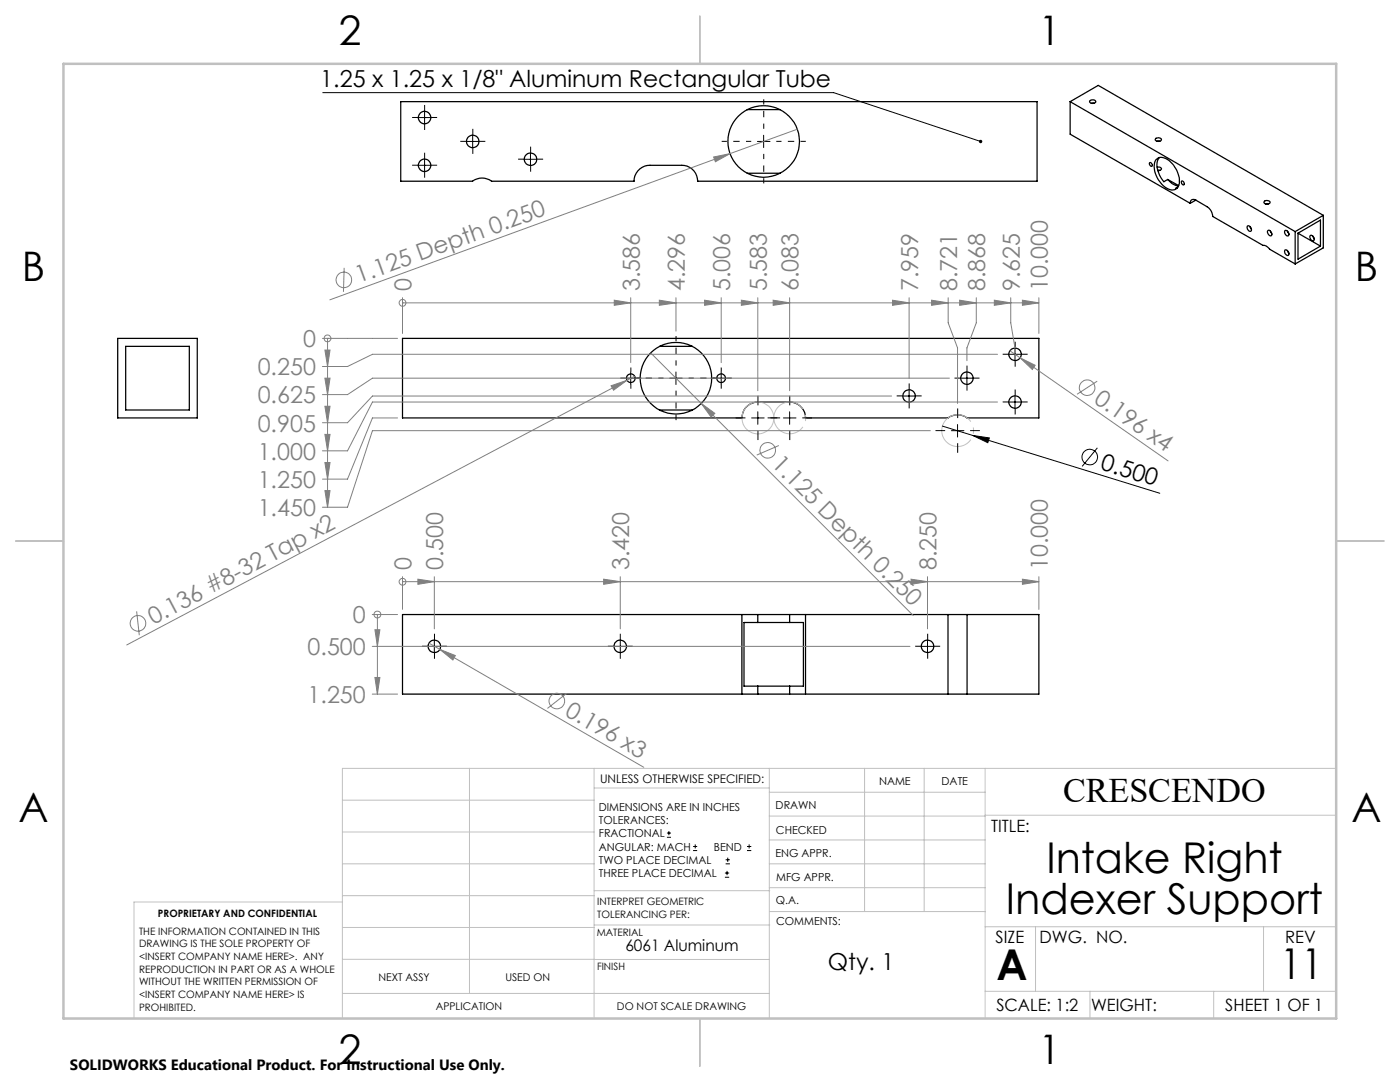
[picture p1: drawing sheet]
<svg xmlns="http://www.w3.org/2000/svg" width="279mm" height="216mm" viewBox="0 0 279 216" stroke-linecap="round" stroke-linejoin="round" font-family="sans-serif">
<g fill="none" stroke="#000" stroke-width=".25">
<path d="M80 20.3h127v15.9h-67.8a3.2 3.2 0 0 0-3.1-3.2h-6.4a3.2 3.2 0 0 0-3.2 3.2h-28.4a3.2 3.2 0 0 0-3.8 0h-14.3zM149.1 21.9h6.6M149.1 34.6h6.6M213.6 20.3l44.9 25.9M213.6 20.3l5.6-3.3 44.9 26M213.6 20.3v6.5l23.9 13.8M217.5 20.2a.66 .66 0 0 1 .6-.3 .66 .66 0 0 1 .6 .5 .71 .71 0 0 1-1.2-.2zM217.8 20.6h.5M229.4 32.5a.4 .4 0 0 1 .5 .2 .4 .4 0 0 1-.1 .5l-.4-.4zM230.7 27.6a.6 .6 0 0 1 .7-.2 .6 .6 0 0 1 .3 .6 .8 .8 0 0 1-1.2-.1zM230.7 31.9a2.03 2.03 0 0 1 3 .5 4.8 4.8 0 0 1 1.4 4.9 1.62 1.62 0 0 1-2.5 .1 5 5 0 0 1-2-5.3zM230.9 28.2h.6"/>
<path d="M230.9 33.3a.54 .54 0 0 1 .8 .5l-.6 .2M231.1 34h.4M231.4 31.4a3.4 3.4 0 0 0 .2 3.8l.7 1.1 .7-.5M233 35.8a3.6 3.6 0 0 0 2.2 1.3M233 35.8l2.2 1.2M235.1 37.3l-.5 .3 .3-.1M235.8 36.1a.42 .42 0 0 1 .5 .3 .42 .42 0 0 1-.2 .5 .59 .59 0 0 1-.3-.8zM238.7 39.9l2.2 1.3a2.32 2.32 0 0 1 1.1 2l10.1 5.8a1.48 1.48 0 0 1 1.3 .7l5.1 3M238.7 39.9a.69 .69 0 0 0-.8 0 .69 .69 0 0 0-.4 .7M238.7 39.9l-1.2 .7M249 45.1a.65 .65 0 0 1 .6 .3 .65 .65 0 0 1-.1 .8 .79 .79 0 0 1-.5-1.1zM249.4 45.2l.3 .5"/>
<path d="M252.3 40.2a.77 .77 0 0 1 1.2 .2 .67 .67 0 0 1-.7 .3 .67 .67 0 0 1-.5-.4zM252.6 40.7h.5M253 46a.69 .69 0 0 1 .7 .3 .69 .69 0 0 1 0 .8 .76 .76 0 0 1-.7-1.1zM253.5 46.1l.3 .5M256.4 46a.65 .65 0 0 1 .7 .3 .65 .65 0 0 1-.1 .8 .79 .79 0 0 1-.6-1.1zM256.4 49.9a.65 .65 0 0 1 .7 .3 .65 .65 0 0 1-.1 .8 .77 .77 0 0 1-.6-1.1zM256.9 46.1l.3 .5M256.9 50l.3 .5M258.5 46.2v6.5M259 46.5l4.5-2.6v5.2M259 46.5v5.2l4.5-2.6M259 46.5l4.5 2.6"/>
<path d="M261.4 47.1a.62 .62 0 0 1 .7 .1 .62 .62 0 0 1 .2 .7 .41 .41 0 0 1-.5 .1 .41 .41 0 0 1-.3-.4zM262 47.1l.3 .5M264.1 43l-5.6 3.2M264.1 43v6.5l-5.6 3.2M23.5 67.5h15.9v15.9h-15.9zM25.1 69.1h12.7v12.7h-12.7zM80.3 67.5h127v15.9h-14.3a3.2 3.2 0 0 0-3.8 0h-28.4a3.2 3.2 0 0 0-3.2-3.2h-6.4a3.2 3.2 0 0 0-3.1 3.2h-67.8zM131.6 69.1h6.6M131.6 81.8h6.6M148.1 122.6h3.1M148.1 138.5h3.1M148.1 122.6h-67.8v15.9h67.8"/>
<path d="M148.1 122.6v15.9M151.2 124.2h-2.7v12.7h2.7M151.2 122.6h6.4M151.2 138.5h6.4M151.2 122.6v1.6M151.2 136.9v1.6M151.2 136.9h6.4M151.2 124.2h6.4M157.6 124.2h2.7v12.7h-2.7M157.6 122.6h3.2M157.6 138.5h3.2M157.6 122.6v1.6"/>
<path d="M157.6 136.9v1.6M160.8 122.6h28.4M160.8 138.5h28.4M160.8 122.6v15.9M189.2 122.6h3.8M189.2 138.5h3.8M189.2 122.6v15.9M193 122.6h14.3v15.9h-14.3M193 122.6v15.9"/>
<circle cx="84.7" cy="33" r="1.25"/>
<circle cx="84.7" cy="23.5" r="1.25"/>
<circle cx="94.3" cy="28.2" r="1.25"/>
<circle cx="105.9" cy="31.8" r="1.25"/>
<circle cx="152.4" cy="28.2" r="7.1"/>
<circle cx="125.9" cy="75.5" r=".86"/>
<circle cx="134.9" cy="75.5" r="7.1"/>
<circle cx="143.9" cy="75.5" r=".86"/>
<circle cx="181.4" cy="79" r="1.25"/>
<circle cx="193" cy="75.5" r="1.24"/>
<circle cx="202.6" cy="70.7" r="1.25"/>
<circle cx="202.6" cy="80.2" r="1.25"/>
<circle cx="86.7" cy="129" r="1.25"/>
<circle cx="123.8" cy="129" r="1.25"/>
<circle cx="185.1" cy="129" r="1.25"/>
</g>
<g fill="none" stroke="#808080" stroke-width=".2">
<path d="M142.4 31.3l3.3-.6-2.9 1.6zM159.1 25.8l-93.3 34M68.7 53.4l-.2 4.8M80.3 59.4v7.1M122.6 59.9l3.3 .5-3.3 .5zM125.9 59.4v13M131.6 59.9l3.3 .5-3.3 .5zM134.9 59.4v6.7M140.6 59.9l3.3 .5-3.3 .5zM143.9 59.4v13M148 59.9l3.2 .5-3.2 .5zM151.2 59.4v18.6"/>
<path d="M154.3 59.9l3.3 .5-3.3 .5zM157.6 59.4v18.6M178.1 59.9l3.3 .5-3.3 .5zM181.4 59.4v16.1M185.9 59.9l3.3 .5-3.3 .5zM189.2 59.4v5l1.9 5v11.1M191.5 59.9l3.3 .5-3.3 .5zM194.8 59.4v5l-1.8 5v2.6M198.4 59.9l3.3 .5-3.3 .5zM201.7 59.4v5l.9 5v-.2M204 59.9l3.3 .5-3.3 .5zM207.3 59.4v7.1"/>
<path d="M64.3 67.5h15M64.8 69.8h1.1l-.5 3.3zM64.8 75.5h1.1l-.5 3.2zM65.4 67.5h.1M65.4 67.5v33.7M80.3 60.4h.1M80.3 60.4h127M122 77l3.1-1.1-2.7 2zM125.1 75.9l-99.8 52.8M126.6 75.1l-1.5 .8M129.9 70.4l10 10.1M177.9 79h-103.6l-4.9 5.3h-5.1"/>
<path d="M189.5 75.5h-115.2l-4.9 3.2h-5.1M199.1 70.7h-124.8l-4.9 2.4h-5.1M201.5 70l2.1 1.4M203.6 71.4l3 1.5-.6 .8zM203.6 71.4l29.5 20.6M219 76.1l-4.1 2.6M64.8 81.1h1.1l-.5 3.2zM64.8 86.7h1.1l-.5 3.3zM64.8 92.3h1.1l-.5 3.3zM64.8 97.9h1.1l-.5 3.3zM79.3 83.4h-5l-4.9 12.2h-5.1M139.9 80.5l2.8 2-.8 .7z"/>
<path d="M139.9 80.5l42.3 42.3M155.4 88.9l-4.4 1.9M185.7 85.9h-111.4l-4.9 15.3h-5.1M199.1 80.2h-124.8l-4.9 9.8h-5.1M80.3 116.1h.1M80.3 115.1v6.5M80.3 116.1h127M83.4 115.6l3.3 .5-3.3 .5zM86.7 115.1v10.4M120.5 115.6l3.3 .5-3.3 .5zM123.8 115.1v10.4M181.8 115.6l3.3 .5-3.3 .5z"/>
<path d="M185.1 115.1v10.4M204 115.6l3.3 .5-3.3 .5zM207.3 115.1v6.5M27.3 122l.5 4.8M74.3 122.6h5M74.3 129h107.3M74.3 138.5h5M74.8 125.7h1l-.5 3.3zM74.8 135.2h1l-.5 3.3zM75.3 122.6v15.9M75.3 122.6h.1M85.6 128.3l2.2 1.3"/>
<path d="M87.8 129.6l3.1 1.2-.5 .9zM87.8 129.6l40.7 23.5M113 138.4l-3.7 3"/>
<circle cx="68.6" cy="55.9" r="1.56"/>
<circle cx="65.4" cy="67.5" r=".69"/>
<circle cx="80.3" cy="60.4" r=".69"/>
<circle cx="217" cy="77.4" r="1.55"/>
<circle cx="153.2" cy="89.8" r="1.55"/>
<circle cx="80.4" cy="116.1" r=".68"/>
<circle cx="27.5" cy="124.4" r="1.57"/>
<circle cx="75.3" cy="122.6" r=".68"/>
<circle cx="111.1" cy="139.9" r="1.56"/>
</g>
<g fill="none" stroke="#000" stroke-width=".2">
<path d="M64.4 18.5h102l29.3 9.7M83.5 23.5h2.5M83.5 33h2.5M84.7 22.2v2.5M84.7 31.7v2.5M93.1 28.2h2.5M94.3 27v2.5M104.6 31.8h2.5M105.9 30.5v2.5M151.2 28.2h2.5M152.4 27v2.5M124.6 75.5h2.5"/>
<path d="M125.9 74.2v2.5M133.7 75.5h2.4M134.9 74.2v2.5M142.7 75.5h2.5M143.9 74.2v2.5M180.2 79h2.5M181.4 77.8v2.5M191.7 75.5h2.5M193 74.2v2.5M201.3 70.7h2.5M202.6 69.5v2.5M202.6 79v2.5"/>
<path d="M150 83.4h2.5M151.2 82.2v2.5M156.4 83.4h2.5M157.6 82.2v2.5M188.1 85l43.4 13.4M189.9 85.9h2.5M191.1 84.7v2.5M194.1 86.9l3.3 .5-.3 .9zM201.3 80.2h2.5M219 89.4l-3 3.7M85.4 129h2.5M86.7 127.7v2.5"/>
<path d="M122.5 129h2.5M123.8 127.7v2.5M183.9 129h2.5M185.1 127.7v2.5M133.1 167.1h.8M133.1 166.2h.8M133.5 165.8v.9M138.3 169.7h.8M138.3 168.9h.8M138.7 168.5v.8M144.7 175h.8M144.7 174.2h.8"/>
<path d="M144.8 172.4h.9M144.8 171.6h.9M145.1 173.8v.8M145.2 171.1v.9M149.1 169.7h.8M149.1 168.9h.8M149.5 168.5v.8"/>
<circle cx="217.5" cy="91.2" r="1.56"/>
</g>
<path d="M154.4 83.4a3.2 3.2 0 0 0 4.7 2.8 3.2 3.2 0 0 0 .2-5.5 3.2 3.2 0 0 0-4.8 2.4l-.1 .3M187.9 85.9a3.2 3.2 0 0 0 4.7 2.8 3.2 3.2 0 0 0 .3-5.4 3.2 3.2 0 0 0-4.9 2.4l-.1 .2" fill="none" stroke="#c0c0c0" stroke-width=".2" stroke-dasharray="15.2 1.3 1.3 1.3" stroke-dashoffset="7.2" stroke-linecap="butt"/>
<g fill="none" stroke="#c0c0c0" stroke-width=".2">
<path d="M68.3 159.7h50.3M93.7 153.3v44.9M118.6 153.3v49.9M118.6 157.2h34.9M153.5 153.3v49.9M153.5 158.1h43.1M172.5 153.3v28.6M184.4 153.3v28.6M196.6 153.3v49.9M266.7 153.3h-198.4v49.9M68.3 178.7h50.3M68.3 172.4h50.3"/>
<path d="M68.3 166h50.3M68.3 180h-41.6v23.2M118.6 177.7h35M153.5 167.6h43.1M153.5 162.8h43.1M153.5 172.4h43.1M153.5 177.1h43.1M196.6 162.7h70.1M68.3 198.2h85.2M68.3 191.4l85.2 .1M68.3 185.1h50.3M118.6 184.6h35"/>
<path d="M153.6 181.9h43M196.6 197.8h70.1M196.6 184.9h70.1M206.7 184.9v12.9M217.5 197.8v5.4M242.2 197.8v5.4M252.2 184.9v12.9"/>
<circle cx="151.2" cy="83.4" r="3.2"/>
</g>
<g fill="none" stroke="#000" stroke-width=".2" stroke-dasharray="15.2 1.3 1.3 1.3" stroke-linecap="butt">
<path d="M83.5 23.4h-1.3M83.5 33h-1.3M84.7 24.7v1.2M84.7 22.2v-1.3M84.7 34.2v1.3M84.7 31.7v-1.2M86 23.4h1.2M86 33h1.2M93.1 28.2h-1.2M94.4 29.5v1.2M94.4 27v-1.3M95.6 28.2h1.3"/>
<path d="M104.6 31.8h-1.2M105.9 33v1.3M105.9 30.5v-1.2M107.1 31.8h1.3M124.7 75.4h-.9M125.9 76.7v.9M125.9 74.2v-.9M127.2 75.4h.8M142.7 75.4h-.9M143.9 76.7v.9M143.9 74.2v-.9M145.2 75.4h.8"/>
<path d="M180.2 79h-1.2M181.4 77.8v-1.3M182.7 79h1.2M191.7 75.4h-1.2M193 76.7v1.2M193 74.2v-1.2M194.2 75.4h1.3M201.3 70.7h-1.2M202.6 71.9v1.3M202.6 69.4v-1.2M202.6 79v-1.3M203.8 70.7h1.3"/>
<path d="M148.8 83.4h-2M151.3 80.9v-1.9M151.3 85.9v1.9M153.8 83.4h1.9M155.1 83.4h-1.9M157.6 80.9v-1.9M157.6 85.9v1.9M160.1 83.4h1.9M181.4 80.3v1.2M188.6 85.9h-1.9M191.1 83.4v-1.9M191.1 88.4v1.9"/>
<path d="M193.6 85.9h1.9M201.3 80.2h-1.2M202.6 81.5v1.2M203.8 80.2h1.3M85.5 129h-1.3M86.7 127.7v-1.2M86.7 130.2v1.2M88 129h1.2M122.5 129h-1.2M123.8 127.7v-1.2M123.8 130.2v1.2M125 129h1.3"/>
<path d="M183.9 129h-1.3M185.1 127.7v-1.2M185.1 130.2v1.2M186.4 129h1.2"/>
</g>
<path d="M149.9 28.2h-5.9M152.4 30.7v5.9M152.4 25.7v-5.9M154.9 28.2h5.9M132.4 75.4h-5.9M134.9 77.9v5.9M134.9 72.9v-5.8M137.4 75.4h5.9" fill="none" stroke="#000" stroke-width=".2" stroke-dasharray="15.2 1.3 1.3 1.3" stroke-dashoffset="14.2" stroke-linecap="butt"/>
<path d="M139.7 3.2v9.5M3.1 107.9h9.6M266.7 107.9h9.5M139.7 203.2v9.6" fill="none" stroke="#c0c0c0" stroke-width=".25"/>
<path d="M12.7 12.7h254v190.5h-254z" fill="none" stroke="#c0c0c0" stroke-width=".5"/>
<path d="M195.4 28h.1a.34 .34 0 0 1 .4 0 .34 .34 0 0 1 .1 .3l-.3-.1 .3 .1a.35 .35 0 0 1-.5 .2 .35 .35 0 0 1-.1-.5z" fill="#000"/>
<g fill="#808080">
<path d="M142.4 31.3l3.3-.6-2.9 1.6z"/>
<path d="M122 77l3.1-1.1-2.7 2z"/>
<path d="M139.9 80.5l2.8 2-.8 .7z"/>
<path d="M203.6 71.4l3 1.5-.6 .8z"/>
<path d="M87.8 129.6l3.1 1.2-.5 .9z"/>
</g>
<path d="M194.1 86.9l3.3 .5-.3 .9z" fill="#000"/>
<g fill="#808080">
<path d="M74.8 125.7h1l-.5 3.3zM74.8 135.2h1l-.5 3.3z"/>
<path d="M64.8 69.8h1.1l-.5 3.3zM64.8 75.5h1.1l-.5 3.2zM64.8 81.1h1.1l-.5 3.2zM64.8 86.7h1.1l-.5 3.3zM64.8 92.3h1.1l-.5 3.3zM64.8 97.9h1.1l-.5 3.3z"/>
<path d="M83.4 115.6l3.3 .5-3.3 .5zM120.5 115.6l3.3 .5-3.3 .5zM181.8 115.6l3.3 .5-3.3 .5zM204 115.6l3.3 .5-3.3 .5z"/>
<path d="M122.6 59.9l3.3 .5-3.3 .5zM131.6 59.9l3.3 .5-3.3 .5zM140.6 59.9l3.3 .5-3.3 .5zM148 59.9l3.2 .5-3.2 .5zM154.3 59.9l3.3 .5-3.3 .5zM178.1 59.9l3.3 .5-3.3 .5zM185.9 59.9l3.3 .5-3.3 .5zM191.5 59.9l3.3 .5-3.3 .5zM198.4 59.9l3.3 .5-3.3 .5zM204 59.9l3.3 .5-3.3 .5z"/>
</g>
<g font-size="8.5">
<text x="208.8" y="174.2">Intake Right</text>
<text x="200.7" y="182.3">Indexer Support</text>
<text x="198.9" y="195.5">A</text>
<text x="255.5" y="195.4">11</text>
</g>
<g font-size="8.1">
<text x="67.6" y="8.9">2</text>
<text x="207.3" y="8.9">1</text>
<text x="4.4" y="56.2">B</text>
<text x="270.4" y="56.2">B</text>
<text x="3.7" y="164.1">A</text>
<text x="269.7" y="164.1">A</text>
<text x="67.6" y="212.4">2</text>
<text x="207.3" y="212.4">1</text>
</g>
<text font-size="6.9" x="212.2" y="160.1">CRESCENDO</text>
<g font-size="4.7">
<text x="63.9" y="17.5">1.25 x 1.25 x 1/8&quot; Aluminum Rectangular Tube</text>
<text x="219.4" y="93.6" transform="rotate(17 219.4 93.6)">0.500</text>
<text x="165.2" y="193.5">Qty. 1</text>
</g>
<g font-size="4.7" fill="#808080">
<text x="71.6" y="56.6" transform="rotate(-20 71.6 56.6)">1.125 Depth 0.250</text>
<text x="82.1" y="58.1" transform="rotate(-90 82.1 58.1)">0</text>
<text x="127.7" y="58.1" transform="rotate(-90 127.7 58.1)">3.586</text>
<text x="136.7" y="58.1" transform="rotate(-90 136.7 58.1)">4.296</text>
<text x="145.7" y="58.1" transform="rotate(-90 145.7 58.1)">5.006</text>
<text x="153" y="58.1" transform="rotate(-90 153 58.1)">5.583</text>
<text x="159.4" y="58.1" transform="rotate(-90 159.4 58.1)">6.083</text>
<text x="183.2" y="58.1" transform="rotate(-90 183.2 58.1)">7.959</text>
<text x="191" y="58.1" transform="rotate(-90 191 58.1)">8.721</text>
<text x="196.6" y="58.1" transform="rotate(-90 196.6 58.1)">8.868</text>
<text x="203.5" y="58.1" transform="rotate(-90 203.5 58.1)">9.625</text>
<text x="209.1" y="58.1" transform="rotate(-90 209.1 58.1)">10.000</text>
<text x="60.5" y="69.3">0</text>
<text x="51.4" y="74.9">0.250</text>
<text x="51.4" y="80.5">0.625</text>
<text x="218.1" y="80.2" transform="rotate(35 218.1 80.2)">0.196 x4</text>
<text x="51.4" y="86.1">0.905</text>
<text x="51.4" y="91.7">1.000</text>
<text x="153.8" y="92.9" transform="rotate(45 153.8 92.9)">1.125 Depth 0.250</text>
<text x="51.4" y="97.3">1.250</text>
<text x="51.4" y="103">1.450</text>
<text x="82.1" y="113.8" transform="rotate(-90 82.1 113.8)">0</text>
<text x="88.5" y="113.8" transform="rotate(-90 88.5 113.8)">0.500</text>
<text x="125.6" y="113.8" transform="rotate(-90 125.6 113.8)">3.420</text>
<text x="186.9" y="113.8" transform="rotate(-90 186.9 113.8)">8.250</text>
<text x="209.1" y="113.8" transform="rotate(-90 209.1 113.8)">10.000</text>
<text x="30.6" y="124.7" transform="rotate(-28 30.6 124.7)">0.136 #8-32 Tap x2</text>
<text x="70.4" y="124.4">0</text>
<text x="61.4" y="130.7">0.500</text>
<text x="61.4" y="140.2">1.250</text>
<text x="112.5" y="142.6" transform="rotate(30 112.5 142.6)">0.196 x3</text>
</g>
<g font-size="3.4">
<text x="197.8" y="166">TITLE:</text>
<text x="198.7" y="188.1">SIZE</text>
<text x="207.5" y="188.1">DWG. NO.</text>
<text x="256.5" y="188.2">REV</text>
<text x="198.8" y="201.7">SCALE: 1:2</text>
<text x="217.7" y="201.8">WEIGHT:</text>
<text x="244.5" y="201.7">SHEET 1 OF 1</text>
</g>
<text font-size="3.2" x="124.8" y="189.8">6061 Aluminum</text>
<text font-size="3" x="14" y="213.5">SOLIDWORKS Educational Product. For Instructional Use Only.</text>
<text font-size="2.4" x="119.8" y="156.2">UNLESS OTHERWISE SPECIFIED:</text>
<g font-size="2.2">
<text x="119.5" y="161.8">DIMENSIONS ARE IN INCHES</text>
<text x="154.8" y="161.4">DRAWN</text>
<text x="175.4" y="156.6">NAME</text>
<text x="187.9" y="156.7">DATE</text>
<text x="119.5" y="164.4">TOLERANCES:</text>
<text x="119.5" y="167.1">FRACTIONAL</text>
<text x="154.9" y="166.3">CHECKED</text>
<text x="119.5" y="169.7">ANGULAR: MACH</text>
<text x="119.5" y="172.4">TWO PLACE DECIMAL</text>
<text x="142.5" y="169.7">BEND</text>
<text x="154.8" y="171">ENG APPR.</text>
<text x="119.5" y="175">THREE PLACE DECIMAL</text>
<text x="154.9" y="175.7">MFG APPR.</text>
<text x="154.9" y="180.4">Q.A.</text>
<text x="154.9" y="184.6">COMMENTS:</text>
</g>
<g font-size="2.1">
<text x="75.5" y="195.7">NEXT ASSY</text>
<text x="100.9" y="195.7">USED ON</text>
<text x="86.9" y="201.5">APPLICATION</text>
<text x="123.1" y="201.6">DO NOT SCALE DRAWING</text>
</g>
<g font-size="2">
<text x="31.5" y="182.9">PROPRIETARY AND CONFIDENTIAL</text>
<text x="119.2" y="180.6">INTERPRET GEOMETRIC</text>
<text x="119.2" y="183.1">TOLERANCING PER:</text>
<text x="27.8" y="186.5">THE INFORMATION CONTAINED IN THIS</text>
<text x="27.8" y="189">DRAWING IS THE SOLE PROPERTY OF</text>
<text x="27.8" y="191.6">&lt;INSERT COMPANY NAME HERE&gt;. ANY</text>
<text x="119.1" y="186.7">MATERIAL</text>
<text x="27.8" y="194.1">REPRODUCTION IN PART OR AS A WHOLE</text>
<text x="27.8" y="196.6">WITHOUT THE WRITTEN PERMISSION OF</text>
<text x="119.1" y="193.5">FINISH</text>
<text x="27.8" y="199.1">&lt;INSERT COMPANY NAME HERE&gt; IS</text>
<text x="27.8" y="201.7">PROHIBITED.</text>
</g>
</svg>
